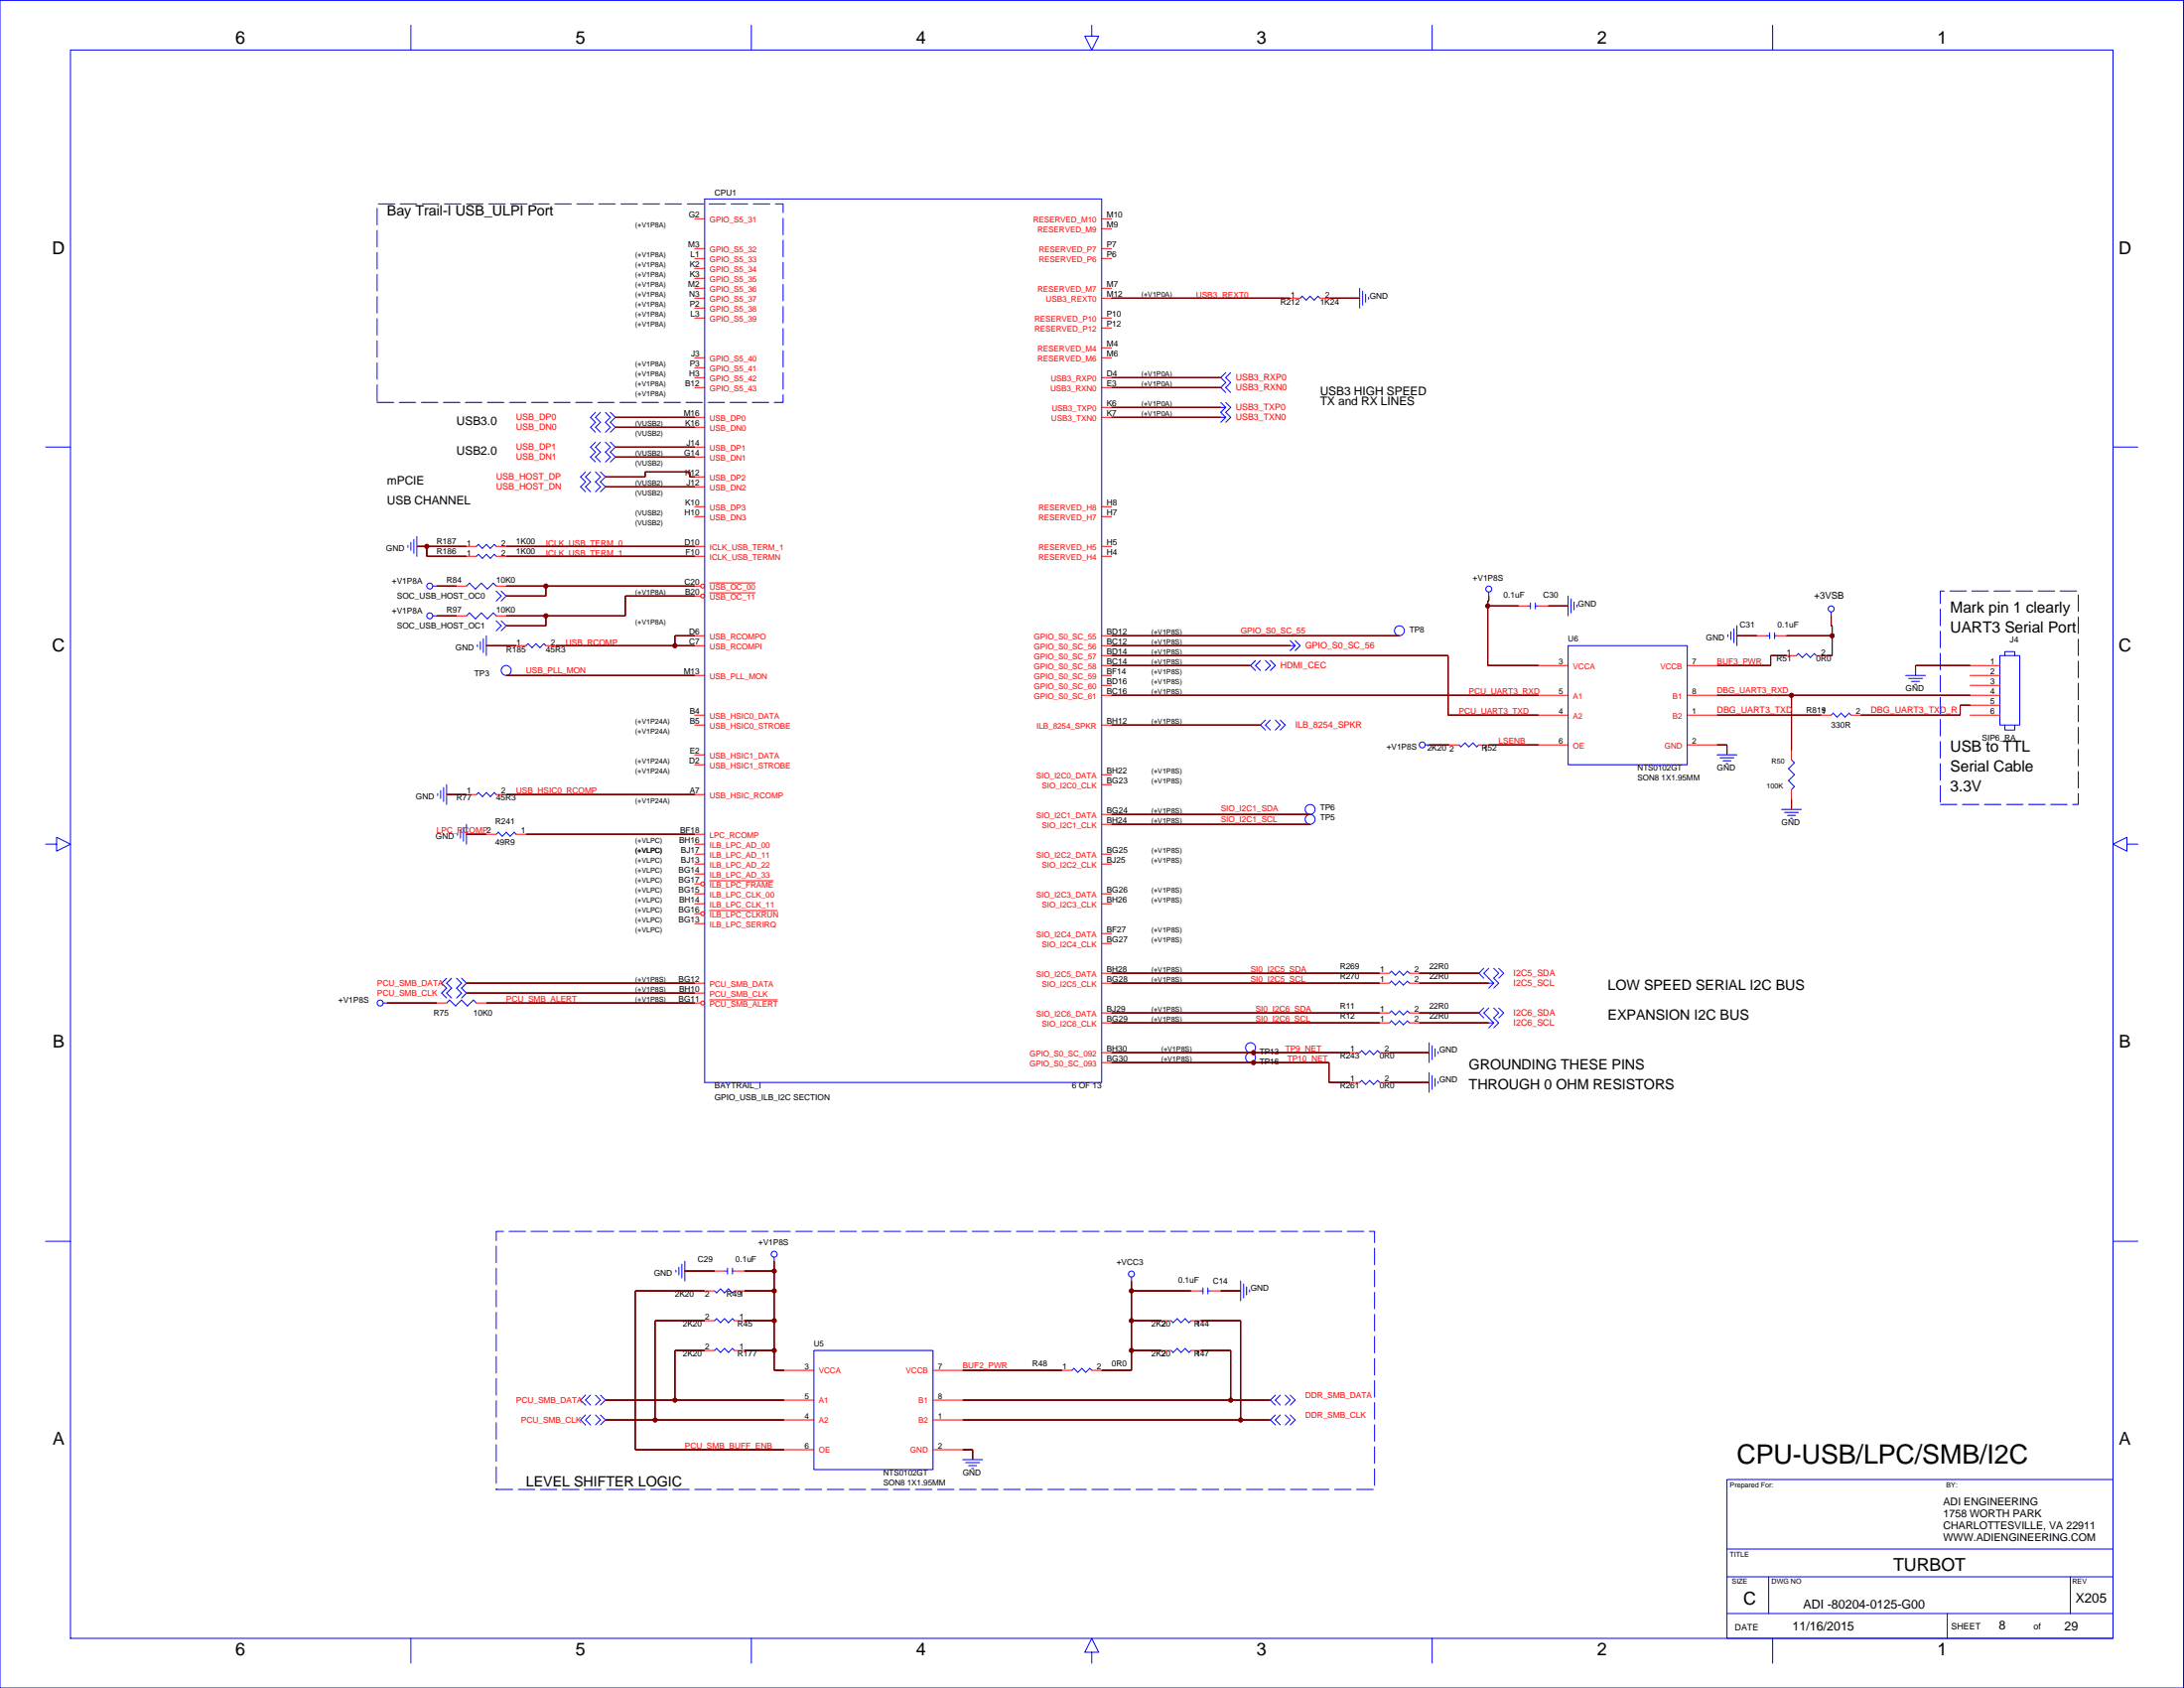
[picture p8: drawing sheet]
<svg xmlns="http://www.w3.org/2000/svg" width="559mm" height="432mm" viewBox="0 0 559 432" stroke-linecap="round" stroke-linejoin="round" font-family="sans-serif">
<g fill="none" stroke="#00f" stroke-width=".25">
<path d="M0 .1h558.7v431.7h-558.7zM18 12.8h522.6v406.3h-522.6zM105.1 6.4v6.4M192.2 6.4v6.4M279.3 6.4v2.8h1.8l-1.8 3.6-1.7-3.6h1.7M366.4 6.4v6.4M453.5 6.4v6.4M180.3 50.9h101.6v226h-101.6zM332.7 76.3l.5-.5 1 1 1-1 1 1 1-1 .5 .5M347.9 73.7v5.1M348.7 74.5v3.6M349.4 75.3v2"/>
<path d="M350.2 76v.5M313.6 95.3l-1.3 1.3 1.3 1.3-1.3 1.2 1.3 1.3M314.9 95.3l-1.3 1.3 1.3 1.3-1.3 1.2 1.3 1.3M11.7 114.4h6.3M152.4 113.1l-1.3 1.3 1.3 1.2-1.3 1.3 1.3 1.3M152.4 105.5l-1.3 1.3 1.3 1.2-1.3 1.3 1.3 1.3M153.6 105.5l-1.2 1.3 1.2 1.2-1.2 1.3 1.2 1.3M153.6 113.1l-1.2 1.3 1.2 1.2-1.2 1.3 1.2 1.3M154.9 105.5l1.3 1.3-1.3 1.2 1.3 1.3-1.3 1.3M154.9 113.1l1.3 1.3-1.3 1.2 1.3 1.3-1.3 1.3M156.2 105.5l1.2 1.3-1.2 1.2 1.2 1.3-1.2 1.3M156.2 113.1l1.2 1.3-1.2 1.2 1.2 1.3-1.2 1.3"/>
<path d="M312.3 104.2h1.3M312.3 102.9l1.3 1.3M312.3 106.8h1.3M313.6 104.2l-1.3 1.3 1.3 1.3M313.6 102.9l1.3 1.3-1.3 1.3 1.3 1.3-1.3 1.2M313.6 106.8l-1.3 1.2M540.6 114.4h6.4M104.4 139.5v.5M105.1 138.8v2M105.9 138v3.5M106.7 137.2v5.1M121.9 139.8l.5-.5 1 1 1-1 1 1 1.1-1 .5 .5"/>
<path d="M149.8 120.7l-1.2 1.3 1.2 1.3-1.2 1.2 1.2 1.3M151.1 120.7l-1.3 1.3 1.3 1.3-1.3 1.2 1.3 1.3M152.4 120.7l1.2 1.3-1.2 1.3 1.2 1.2-1.2 1.3M153.6 120.7l1.3 1.3-1.3 1.3 1.3 1.2-1.3 1.3M110.7 149.9h1M110.7 157.5h1M119.4 157.5l.7-.7 1.5 1.5 1.6-1.5 1.5 1.5 1.5-1.5 .8 .7M119.4 149.9l.7-.7 1.5 1.5 1.6-1.5 1.5 1.5 1.5-1.5 .8 .7M121.9 142.3l.5-.5 1 1 1-1 1 1 1.1-1 .5 .5M127 151.2l1.2 1.3-1.2 1.2M127 158.8l1.2 1.3-1.2 1.3M128.2 151.2l1.3 1.3-1.3 1.2"/>
<path d="M128.2 158.8l1.3 1.3-1.3 1.3M380.9 151.4v1.1M391.1 155h.5M391.6 154.2v1.6M392.8 154.2v1.6M392.8 155h.8M401.2 152.5v5M402 153.2v3.6M402.8 154v2M403.5 154.7v.6M468.5 156.5v1M122.1 164.9v.5"/>
<path d="M122.9 164.1v2.1M123.7 163.4v3.5M124.4 162.6v5.1M134.6 165.2l.5-.5 1 1 1-1 1 1 1.1-1 .5 .5M321.2 169l-1.2 1.2 1.2 1.3M322.5 169l-1.3 1.2 1.3 1.3M323.8 169l1.2 1.2-1.2 1.3M325 169l1.3 1.2-1.3 1.3M330.1 165.2h1.3M330.1 163.9l1.3 1.3M331.4 165.2l-1.3 1.2M331.4 163.9l1.3 1.3-1.3 1.2"/>
<path d="M401.2 165.2h30.5v30.4h-30.5zM442.1 162.4v.5M442.9 161.6v2M443.6 160.8v3.6M444.4 160.1v5.1M452 162.6h.8M452.8 161.9v1.5M454 161.9v1.5M454 162.6h.6M459.6 167.7l.5-.5 1.1 1 1-1 1 1 1-1 .5 .5M487.6 172.8h5M488.3 173.5h3.6"/>
<path d="M489.1 174.3h2M489.9 175.1h.5M511.7 167.7h5.1v17.8h-5.1zM513 167.7v-1h2.5v1M323.8 184.2l-1.3 1.3 1.3 1.2M325 184.2l-1.2 1.3 1.2 1.2M326.3 184.2l1.3 1.3-1.3 1.2M327.6 184.2l1.3 1.3-1.3 1.2M364.7 190.6h1M373.3 190.6l.5 .5 1-1.1 1 1.1 1.1-1.1 1 1.1 .5-.5M439.3 193.1h5.1M440.1 193.9h3.5"/>
<path d="M440.8 194.6h2.1M441.6 195.4h.5M458.4 194.4l.7 .7-1.5 1.5 1.5 1.6-1.5 1.5 1.5 1.5-.7 .8M468.5 182.9l.5-.5 1 1 1.1-1 1 1 1-1 .5 .5M513 185.5v1.2h2.5v-1.2M11.7 215.9h2.8v-1.7l3.5 1.7-3.5 1.8v-1.8M112 203v.5M112.8 202.2v2.1M113.5 201.5v3.5M114.3 200.7v5.1M117.1 213.2v.5M117.8 212.4v2"/>
<path d="M118.6 211.6v3.6M119.4 210.9v5M121.9 203.3l.5-.6 1 1.1 1-1.1 1 1.1 1.1-1.1 .5 .6M127 213.4l.5-.5 1 1 1-1 1 1 1-1 .6 .5M455.8 207.1h5.1M456.6 207.8h3.5M457.3 208.6h2.1M458.1 209.3h.5M544.2 215.9v-1.7l-3.6 1.7 3.6 1.8v-1.8h2.8M98 256.6h1M114.3 256.6l.7-.8 1.6 1.5 1.5-1.5 1.5 1.5 1.5-1.5 .8 .8M114.3 250.2l-1.3 1.3 1.3 1.3-1.3 1.2 1.3 1.3"/>
<path d="M115.5 250.2l-1.2 1.3 1.2 1.3-1.2 1.2 1.2 1.3M116.8 250.2l1.3 1.3-1.3 1.3 1.3 1.2-1.3 1.3M118.1 250.2l1.3 1.3-1.3 1.3 1.3 1.2-1.3 1.3M355.5 249l.5-.5 1 1 1.1-1 1 1 1-1 .5 .5M355.5 251.5l.5-.5 1 1 1.1-1 1 1 1-1 .5 .5M355.5 259.1l.5-.5 1 1 1.1-1 1 1 1-1 .5 .5M379.6 247.7l-1.2 1.3 1.2 1.2M379.6 257.8l-1.2 1.3 1.2 1.3M380.9 247.7l-1.3 1.3 2.6 2.5M380.9 257.8l-1.3 1.3 2.6 2.6M380.9 251.5h1.3M382.2 247.7l1.3 1.3-1.3 1.2 1.3 1.3-1.3 1.3"/>
<path d="M382.2 251.5l-1.3 1.3M382.2 257.8l1.3 1.3-1.3 1.3 1.3 1.3-1.3 1.2M383.5 247.7l1.2 1.3-1.2 1.2M383.5 257.8l1.2 1.3-1.2 1.3M347.9 269.3l.5-.5 1 1 1-1 1.1 1 1-1 .5 .5M347.9 276.9l.5-.5 1 1 1-1 1.1 1 1-1 .5 .5M355.5 261.7l.5-.5 1 1 1.1-1 1 1 1-1 .5 .5M365.7 266.7v5.1M365.7 274.4v5M366.4 267.5v3.6M366.4 275.1v3.6M367.2 268.3v2"/>
<path d="M367.2 275.9v2M368 269v.5M368 276.6v.5M380.9 261.7h1.3M382.2 261.7l-1.3 1.2M11.7 317.5h6.3M540.6 317.5h6.4M172.9 324.9v.5M173.7 324.1v2.1M174.5 323.4v3.5M175.2 322.6v5.1M182.8 337.8l.5-.5 1.1 1 1-1 1 1 1-1 .5 .5"/>
<path d="M182.8 330.2l.5 .5 1.1-1 1 1 1-1 1 1 .5-.5M185.4 325.1h.7M186.1 324.4v1.5M187.4 324.4v1.5M187.4 325.1h.5M198.1 321.6v1M289.5 326.7v1M299.7 337.8l.5 .5 1-1 1 1 1-1 1 1 .5-.5M307.3 330.2h.5M307.8 329.5v1.5M309 329.5v1.5M309 330.2h.8"/>
<path d="M317.4 327.7v5.1M318.2 328.4v3.6M319 329.2v2M319.7 330v.5M149.8 356.9l-1.2 1.3 1.2 1.2M151.1 356.9l-1.3 1.3 1.3 1.2M152.4 356.9l1.2 1.3-1.2 1.2M153.6 356.9l1.3 1.3-1.3 1.2M182.8 345.5l.5-.5 1.1 1 1-1 1 1 1-1 .5 .5M208.2 345.5h30.5v30.4h-30.5zM274.3 350.5l.5-.5 1 1 1-1 1 1 1-1 .5 .5M299.7 345.5l.5 .5 1-1 1 1 1-1 1 1 .5-.5"/>
<path d="M326.3 356.9l-1.3 1.3 1.3 1.2M327.6 356.9l-1.3 1.3 1.3 1.2M328.9 356.9l1.2 1.3-1.2 1.2M330.1 356.9l1.3 1.3-1.3 1.2M149.8 362l-1.2 1.2 1.2 1.3M151.1 362l-1.3 1.2 1.3 1.3M152.4 362l1.2 1.2-1.2 1.3M153.6 362l1.3 1.2-1.3 1.3M246.3 373.4h5.1M247.1 374.2h3.5M247.8 374.9h2.1M248.6 375.7h.5"/>
<path d="M326.3 362l-1.3 1.2 1.3 1.3M327.6 362l-1.3 1.2 1.3 1.3M328.9 362l1.2 1.2-1.2 1.3M330.1 362l1.3 1.2-1.3 1.3M441.9 378.5h98.7v40.6h-98.7zM441.9 396.2h98.7M105.1 419.1v6.4M192.2 419.1v6.4M366.4 419.1v6.4M441.9 412.8h98.7M441.9 403.4h98.7M452.5 403.4v9.4"/>
<path d="M453.5 419.1v6.4M498.2 412.8v6.3M529.7 403.4v9.4M279.3 422.7h1.8l-1.8-3.6-1.7 3.6h1.7v2.8"/>
<circle cx="110" cy="149.9" r=".76"/>
<circle cx="110" cy="157.5" r=".76"/>
<circle cx="380.9" cy="150.7" r=".76"/>
<circle cx="468.5" cy="155.8" r=".76"/>
<circle cx="129.5" cy="171.5" r="1.27"/>
<circle cx="358.1" cy="161.4" r="1.27"/>
<circle cx="363.9" cy="190.6" r=".76"/>
<circle cx="335.2" cy="209.6" r="1.27"/>
<circle cx="335.2" cy="207.1" r="1.27"/>
<circle cx="97.3" cy="256.6" r=".76"/>
<circle cx="320" cy="270.5" r="1.27"/>
<circle cx="320" cy="268" r="1.27"/>
<circle cx="198.1" cy="320.8" r=".76"/>
<circle cx="289.5" cy="325.9" r=".76"/>
</g>
<path d="M96.5 52.2h103.9v50.7h-103.9zM496.5 151.2h35.3v54.6h-35.3zM127 315h224.7v66h-224.7z" fill="none" stroke="#00f" stroke-width=".25" stroke-dasharray="4.2 1.4"/>
<g fill="none" stroke="#f00" stroke-width=".25">
<path d="M177.8 56h2.5M281.9 58.5h2.5M281.9 56h2.5M177.8 76.3h2.5M177.8 73.7h2.5M177.8 63.6h2.5M177.8 66.1h2.5M177.8 68.7h2.5M177.8 71.2h2.5M177.8 78.8h2.5M281.9 76.3h2.5M281.9 73.7h2.5"/>
<path d="M281.9 63.6h2.5M281.9 66.1h2.5M330.1 76.3h2.6M337.7 76.3h2.6M347.9 76.3h.1M177.8 91.5h2.5M177.8 81.4h2.5M177.8 94.1h2.5M177.8 96.6h2.5M177.8 99.1h2.5M281.9 89h2.5M281.9 91.5h2.5"/>
<path d="M281.9 81.4h2.5M281.9 83.9h2.5M281.9 96.6h2.5M281.9 99.1h2.5M312.3 96.6h.1M312.3 99.1h.1M157.4 114.4h.1M157.4 116.9h.1M157.4 106.8h.1M157.4 109.3h.1M177.8 109.3h2.5M177.8 116.9h2.5"/>
<path d="M177.8 106.8h2.5M177.8 114.4h2.5M281.9 106.8h2.5M281.9 104.2h2.5M312.3 104.2h.1M312.3 106.8h.1M106.7 139.8h.1M119.4 139.8h2.5M127 139.8h2.5M154.9 122h.1M154.9 124.5h.1M177.8 139.8h2.5"/>
<path d="M177.8 132.1h2.5M177.8 129.6h2.5M177.8 124.5h2.5M177.8 122h2.5M281.9 139.8h2.5M281.9 132.1h2.5M281.9 129.6h2.5M111.7 149.9h.1M111.7 157.5h.1M116.8 149.9h2.6M116.8 157.5h2.6M119.4 142.3h2.5"/>
<path d="M127 142.3h2.5M127 149.9h2.5M127 157.5h2.5M129.5 152.5h.1M177.8 142.3h2.5M177.8 149.9h1.5M177.8 152.5h1.5M181.6 149.1h11.6M181.6 151.7h11.6M281.9 142.3h2.5M380.9 152.5h.1M388.5 155h2.6"/>
<path d="M393.6 155h2.5M401.2 155h.1M468.5 157.5h.1M124.4 165.2h.1M129.5 172.8h.1M129.5 160.1h.1M132.1 165.2h2.5M139.7 165.2h2.5M177.8 162.6h2.5M177.8 172.8h2.5M177.8 165.2h2.5M281.9 162.6h2.5"/>
<path d="M281.9 167.7h2.5M281.9 170.2h2.5M281.9 172.8h2.5M281.9 175.3h2.5M281.9 177.9h2.5M281.9 165.2h2.5M320 170.2h.1M330.1 165.2h.1M358.1 162.6h.1M393.6 170.2h7.6M393.6 177.9h7.6M431.7 170.2h7.6"/>
<path d="M431.7 177.9h7.6M444.4 162.6h.1M449.5 162.6h2.5M454.6 162.6h2.5M457.1 167.7h2.5M464.7 167.7h2.6M490.1 172.8h.1M504.1 170.2h7.6M504.1 172.8h7.6M504.1 175.3h7.6M504.1 177.9h7.6M177.8 182.9h2.5"/>
<path d="M177.8 195.6h2.5M177.8 193.1h2.5M177.8 185.5h2.5M281.9 198.2h2.5M281.9 185.5h2.5M322.5 185.5h.1M365.7 190.6h.1M370.8 190.6h2.5M378.4 190.6h2.5M393.6 190.6h7.6M393.6 182.9h7.6M431.7 190.6h7.6"/>
<path d="M431.7 182.9h7.6M441.9 193.1h.1M458.4 191.8v2.6M466 182.9h2.5M473.6 182.9h2.5M504.1 180.4h7.6M504.1 182.9h7.6M114.3 203.3h.1M119.4 213.4h.1M119.4 203.3h2.5M124.4 213.4h2.6M127 203.3h2.5"/>
<path d="M132.1 213.4h2.5M177.8 213.4h2.5M177.8 203.3h2.5M177.8 218.5h2.5M177.8 215.9h2.5M281.9 218.5h2.5M281.9 200.7h2.5M281.9 210.9h2.5M281.9 208.3h2.5M335.2 208.3h.1M335.2 210.9h.1M458.4 207.1h.1"/>
<path d="M458.4 202v2.5M177.8 236.3h2.5M177.8 228.6h2.5M177.8 223.6h2.5M177.8 233.7h1.5M177.8 231.2h2.5M177.8 226.1h1.5M177.8 221h2.5M181.6 232.9h17.3M181.6 225.3h16.2M281.9 228.6h2.5M281.9 231.2h2.5"/>
<path d="M281.9 221h2.5M281.9 238.8h2.5M99 256.6h.1M111.7 256.6h2.6M119.4 251.5h.1M119.4 254h.1M121.9 256.6h2.5M177.8 251.5h2.5M177.8 256.6h1.5M177.8 254h2.5M181.6 255.8h17.3M281.9 249h2.5"/>
<path d="M281.9 251.5h2.5M281.9 259.1h2.5M281.9 241.3h2.5M353 249h2.5M353 251.5h2.5M353 259.1h2.5M360.6 249h2.5M360.6 251.5h2.5M360.6 259.1h2.5M378.4 249h.1M378.4 259.1h.1M380.9 251.5h.1"/>
<path d="M281.9 269.3h2.5M281.9 261.7h2.5M281.9 271.8h2.5M320 269.3h.1M320 271.8h.1M345.4 269.3h2.5M345.4 276.9h2.5M353 269.3h2.5M353 261.7h2.5M353 276.9h2.5M360.6 261.7h2.5M365.7 269.3h.1"/>
<path d="M365.7 276.9h.1M380.9 261.7h.1M175.2 325.1h.1M180.3 330.2h2.5M180.3 337.8h2.5M182.8 325.1h2.6M187.9 330.2h2.6M187.9 337.8h2.6M187.9 325.1h2.6M198.1 322.6h.1M289.5 327.7h.1M297.1 337.8h2.6"/>
<path d="M304.7 330.2h2.6M304.7 337.8h2.6M309.8 330.2h2.5M317.4 330.2h.1M154.9 358.2h.1M180.3 345.5h2.5M187.9 345.5h2.6M200.6 350.5h7.6M200.6 358.2h7.6M238.7 350.5h7.6M238.7 358.2h7.6M271.7 350.5h2.6"/>
<path d="M279.3 350.5h2.6M297.1 345.5h2.6M304.7 345.5h2.6M325 358.2h.1M154.9 363.2h.1M200.6 363.2h7.6M200.6 370.9h7.6M238.7 363.2h7.6M238.7 370.9h7.6M248.9 373.4h.1M325 363.2h.1"/>
<circle cx="179.8" cy="149.9" r=".51"/>
<circle cx="179.8" cy="152.5" r=".51"/>
<circle cx="179.8" cy="233.7" r=".51"/>
<circle cx="179.8" cy="226.1" r=".51"/>
<circle cx="179.8" cy="256.6" r=".51"/>
</g>
<g fill="#800000" stroke="#800000" stroke-width=".25">
<path d="M111.7 157.5h5.1z" fill-rule="evenodd"/>
<path d="M111.7 149.9h5.1z" fill-rule="evenodd"/>
<path d="M246.3 350.5h25.4z" fill-rule="evenodd"/>
<path d="M284.4 251.5h68.6z" fill-rule="evenodd"/>
<path d="M317.4 337.8v25.4z" fill-rule="evenodd"/>
<path d="M307.3 337.8h10.1z" fill-rule="evenodd"/>
<path d="M317.4 363.2h7.6z" fill-rule="evenodd"/>
<path d="M246.3 363.2h71.1z" fill-rule="evenodd"/>
<path d="M468.5 157.5v2.6z" fill-rule="evenodd"/>
<path d="M468.5 160.1h.3z" fill-rule="evenodd"/>
<path d="M467.3 167.7h1.5z" fill-rule="evenodd"/>
<path d="M468.8 162.6v5.1z" fill-rule="evenodd"/>
<path d="M468.8 160.1v2.5z" fill-rule="evenodd"/>
<path d="M457.1 162.6h11.7z" fill-rule="evenodd"/>
<path d="M320 269.3h.7z" fill-rule="evenodd"/>
<path d="M320.7 269.3h24.7z" fill-rule="evenodd"/>
<path d="M284.4 269.3h36.3z" fill-rule="evenodd"/>
<path d="M172.7 345.5h7.6z" fill-rule="evenodd"/>
<path d="M172.7 345.5v12.7z" fill-rule="evenodd"/>
<path d="M172.7 358.2h27.9z" fill-rule="evenodd"/>
<path d="M154.9 358.2h17.8z" fill-rule="evenodd"/>
<path d="M119.4 251.5h58.4z" fill-rule="evenodd"/>
<path d="M154.9 124.5h22.9z" fill-rule="evenodd"/>
<path d="M154.9 122h10.2z" fill-rule="evenodd"/>
<path d="M165.1 120.7v1.3z" fill-rule="evenodd"/>
<path d="M176.5 120.7v1.3z" fill-rule="evenodd"/>
<path d="M176.5 122h1.3z" fill-rule="evenodd"/>
<path d="M165.1 120.7h11.4z" fill-rule="evenodd"/>
<path d="M490.1 170.2v2.6z" fill-rule="evenodd"/>
<path d="M490.1 170.2h14z" fill-rule="evenodd"/>
<path d="M340.3 76.3h7.6z" fill-rule="evenodd"/>
<path d="M109.2 142.3h10.2z" fill-rule="evenodd"/>
<path d="M109.2 139.8v2.5z" fill-rule="evenodd"/>
<path d="M109.2 139.8h10.2z" fill-rule="evenodd"/>
<path d="M106.7 139.8h2.5z" fill-rule="evenodd"/>
<path d="M114.3 203.3h5.1z" fill-rule="evenodd"/>
<path d="M119.4 213.4h5z" fill-rule="evenodd"/>
<path d="M248.9 370.9v2.5z" fill-rule="evenodd"/>
<path d="M246.3 370.9h2.6z" fill-rule="evenodd"/>
<path d="M396.1 155h5.1z" fill-rule="evenodd"/>
<path d="M444.4 162.6h5.1z" fill-rule="evenodd"/>
<path d="M458.4 204.5v2.6z" fill-rule="evenodd"/>
<path d="M124.4 165.2h7.7z" fill-rule="evenodd"/>
<path d="M312.3 330.2h5.1z" fill-rule="evenodd"/>
<path d="M175.2 325.1h7.6z" fill-rule="evenodd"/>
<path d="M355.5 269.3h10.2z" fill-rule="evenodd"/>
<path d="M355.5 276.9h10.2z" fill-rule="evenodd"/>
<path d="M441.9 190.6v2.5z" fill-rule="evenodd"/>
<path d="M439.3 190.6h2.6z" fill-rule="evenodd"/>
<path d="M320 271.8h.7z" fill-rule="evenodd"/>
<path d="M340 276.9h5.4z" fill-rule="evenodd"/>
<path d="M340 271.8v5.1z" fill-rule="evenodd"/>
<path d="M284.4 271.8h36.3z" fill-rule="evenodd"/>
<path d="M320.7 271.8h19.3z" fill-rule="evenodd"/>
<path d="M370.5 167.7v15.2z" fill-rule="evenodd"/>
<path d="M370.5 182.9h23.1z" fill-rule="evenodd"/>
<path d="M284.4 167.7h86.1z" fill-rule="evenodd"/>
<path d="M284.4 162.6h73.7z" fill-rule="evenodd"/>
<path d="M284.4 177.9h109.2z" fill-rule="evenodd"/>
<path d="M314.9 345.5v12.7z" fill-rule="evenodd"/>
<path d="M307.3 345.5h7.6z" fill-rule="evenodd"/>
<path d="M314.9 358.2h10.1z" fill-rule="evenodd"/>
<path d="M246.3 358.2h68.6z" fill-rule="evenodd"/>
<path d="M134.6 213.4h43.2z" fill-rule="evenodd"/>
<path d="M157.4 114.4h20.4z" fill-rule="evenodd"/>
<path d="M458.4 177.9h45.7z" fill-rule="evenodd"/>
<path d="M439.3 177.9h19.1z" fill-rule="evenodd"/>
<path d="M458.4 177.9v13.9z" fill-rule="evenodd"/>
<path d="M284.4 165.2h45.7z" fill-rule="evenodd"/>
<path d="M157.4 116.9h20.4z" fill-rule="evenodd"/>
<path d="M289.5 327.7v2.5z" fill-rule="evenodd"/>
<path d="M281.9 350.5h7.6z" fill-rule="evenodd"/>
<path d="M289.5 345.5v5z" fill-rule="evenodd"/>
<path d="M289.5 330.2v7.6z" fill-rule="evenodd"/>
<path d="M289.5 337.8v7.7z" fill-rule="evenodd"/>
<path d="M289.5 330.2h15.2z" fill-rule="evenodd"/>
<path d="M289.5 345.5h7.6z" fill-rule="evenodd"/>
<path d="M289.5 337.8h7.6z" fill-rule="evenodd"/>
<path d="M380.9 190.6h12.7z" fill-rule="evenodd"/>
<path d="M284.4 104.2h27.9z" fill-rule="evenodd"/>
<path d="M157.4 109.3h20.4z" fill-rule="evenodd"/>
<path d="M284.4 99.1h27.9z" fill-rule="evenodd"/>
<path d="M439.3 170.2h13.7z" fill-rule="evenodd"/>
<path d="M453 167.7h4.1z" fill-rule="evenodd"/>
<path d="M453 167.7v2.5z" fill-rule="evenodd"/>
<path d="M124.4 256.6h53.4z" fill-rule="evenodd"/>
<path d="M284.4 96.6h27.9z" fill-rule="evenodd"/>
<path d="M129.5 172.8h48.3z" fill-rule="evenodd"/>
<path d="M284.4 76.3h45.7z" fill-rule="evenodd"/>
<path d="M162.5 330.2h17.8z" fill-rule="evenodd"/>
<path d="M162.5 330.2v40.7z" fill-rule="evenodd"/>
<path d="M162.5 370.9h38.1z" fill-rule="evenodd"/>
<path d="M129.5 160.1h10.2z" fill-rule="evenodd"/>
<path d="M139.7 157.5v2.6z" fill-rule="evenodd"/>
<path d="M129.5 157.5h10.2z" fill-rule="evenodd"/>
<path d="M139.7 157.5h20.3z" fill-rule="evenodd"/>
<path d="M160 152.5h17.8z" fill-rule="evenodd"/>
<path d="M160 152.5v5z" fill-rule="evenodd"/>
<path d="M284.4 208.3h50.8z" fill-rule="evenodd"/>
<path d="M129.5 152.5h10.2z" fill-rule="evenodd"/>
<path d="M139.7 149.9v2.6z" fill-rule="evenodd"/>
<path d="M129.5 149.9h10.2z" fill-rule="evenodd"/>
<path d="M139.7 149.9h38.1z" fill-rule="evenodd"/>
<path d="M129.5 142.3h48.3z" fill-rule="evenodd"/>
<path d="M167.6 337.8v25.4z" fill-rule="evenodd"/>
<path d="M167.6 337.8h12.7z" fill-rule="evenodd"/>
<path d="M167.6 363.2h33z" fill-rule="evenodd"/>
<path d="M154.9 363.2h12.7z" fill-rule="evenodd"/>
<path d="M119.4 254h58.4z" fill-rule="evenodd"/>
<path d="M142.2 165.2h30.5z" fill-rule="evenodd"/>
<path d="M172.7 162.6v2.6z" fill-rule="evenodd"/>
<path d="M172.7 162.6h5.1z" fill-rule="evenodd"/>
<path d="M172.7 165.2h5.1z" fill-rule="evenodd"/>
<path d="M380.7 155h7.8z" fill-rule="evenodd"/>
<path d="M380.7 155v15.2z" fill-rule="evenodd"/>
<path d="M380.9 152.5v1.2z" fill-rule="evenodd"/>
<path d="M380.7 153.7h.2z" fill-rule="evenodd"/>
<path d="M380.7 153.7v1.3z" fill-rule="evenodd"/>
<path d="M380.7 170.2h12.9z" fill-rule="evenodd"/>
<path d="M198.1 322.6v2.5z" fill-rule="evenodd"/>
<path d="M198.1 350.5h2.5z" fill-rule="evenodd"/>
<path d="M198.1 345.5v5z" fill-rule="evenodd"/>
<path d="M190.5 325.1h7.6z" fill-rule="evenodd"/>
<path d="M190.5 330.2h7.6z" fill-rule="evenodd"/>
<path d="M190.5 337.8h7.6z" fill-rule="evenodd"/>
<path d="M190.5 345.5h7.6z" fill-rule="evenodd"/>
<path d="M198.1 325.1v5.1z" fill-rule="evenodd"/>
<path d="M198.1 330.2v7.6z" fill-rule="evenodd"/>
<path d="M198.1 337.8v7.7z" fill-rule="evenodd"/>
<path d="M99 256.6h12.7z" fill-rule="evenodd"/>
<path d="M365.7 190.6h5.1z" fill-rule="evenodd"/>
<path d="M284.4 249h68.6z" fill-rule="evenodd"/>
<path d="M157.4 106.8h20.4z" fill-rule="evenodd"/>
<path d="M284.4 210.9h50.8z" fill-rule="evenodd"/>
<path d="M363.1 261.7h17.8z" fill-rule="evenodd"/>
<path d="M129.5 139.8h48.3z" fill-rule="evenodd"/>
<path d="M363.1 259.1h15.3z" fill-rule="evenodd"/>
<path d="M439.3 182.9h26.7z" fill-rule="evenodd"/>
<path d="M363.1 251.5h17.8z" fill-rule="evenodd"/>
<path d="M284.4 185.5h38.1z" fill-rule="evenodd"/>
<path d="M363.1 249h15.3z" fill-rule="evenodd"/>
<path d="M284.4 261.7h68.6z" fill-rule="evenodd"/>
<path d="M284.4 106.8h27.9z" fill-rule="evenodd"/>
<path d="M129.5 203.3h48.3z" fill-rule="evenodd"/>
<path d="M284.4 259.1h68.6z" fill-rule="evenodd"/>
<path d="M284.4 170.2h35.6z" fill-rule="evenodd"/>
<path d="M501.5 180.4h2.6z" fill-rule="evenodd"/>
<path d="M501.5 180.4v2.5z" fill-rule="evenodd"/>
<path d="M476.1 182.9h25.4z" fill-rule="evenodd"/>
<circle cx="317.4" cy="363.2" r=".51"/>
<circle cx="468.8" cy="162.6" r=".51"/>
<circle cx="320.7" cy="269.3" r=".51"/>
<circle cx="172.7" cy="358.2" r=".51"/>
<circle cx="109.2" cy="139.8" r=".51"/>
<circle cx="320.7" cy="271.8" r=".51"/>
<circle cx="314.9" cy="358.2" r=".51"/>
<circle cx="458.4" cy="177.9" r=".51"/>
<circle cx="289.5" cy="330.2" r=".51"/>
<circle cx="289.5" cy="345.5" r=".51"/>
<circle cx="289.5" cy="337.8" r=".51"/>
<circle cx="139.7" cy="157.5" r=".51"/>
<circle cx="139.7" cy="149.9" r=".51"/>
<circle cx="167.6" cy="363.2" r=".51"/>
<circle cx="172.7" cy="165.2" r=".51"/>
<circle cx="380.7" cy="155" r=".51"/>
<circle cx="198.1" cy="325.1" r=".51"/>
<circle cx="198.1" cy="330.2" r=".51"/>
<circle cx="198.1" cy="345.5" r=".51"/>
<circle cx="198.1" cy="337.8" r=".51"/>
</g>
<g fill="none" stroke="#800000" stroke-width=".25">
<path d="M284.4 76.3h45.7M340.3 76.3h7.6M284.4 99.1h27.9M284.4 96.6h27.9M157.4 114.4h20.4M157.4 116.9h20.4M157.4 109.3h20.4M157.4 106.8h20.4M284.4 104.2h27.9M284.4 106.8h27.9M106.7 139.8h12.7M109.2 139.8v2.5h10.2"/>
<path d="M129.5 139.8h48.3M154.9 124.5h22.9M154.9 122h10.2v-1.3h11.4v1.3h1.3M111.7 157.5h5.1M111.7 149.9h5.1M129.5 149.9h48.3M129.5 142.3h48.3M139.7 157.5v2.6h-10.2M139.7 149.9v2.6h-10.2M177.8 152.5h-17.8v5h-30.5M380.7 155h7.8M380.9 152.5v1.2h-.2v16.5h12.9"/>
<path d="M396.1 155h5.1M468.5 157.5v2.6h.3v7.6h-1.5M124.4 165.2h7.7M129.5 172.8h48.3M142.2 165.2h35.6M177.8 162.6h-5.1v2.6M284.4 167.7h86.1v15.2h23.1M284.4 162.6h73.7M284.4 170.2h35.6M284.4 165.2h45.7M284.4 177.9h109.2M439.3 177.9h64.8"/>
<path d="M444.4 162.6h5.1M457.1 167.7h-4.1v2.5h-13.7M457.1 162.6h11.7M458.4 177.9v13.9M504.1 170.2h-14v2.6M284.4 185.5h38.1M365.7 190.6h5.1M380.9 190.6h12.7M439.3 190.6h2.6v2.5M439.3 182.9h26.7M504.1 180.4h-2.6v2.5h-25.4M114.3 203.3h5.1"/>
<path d="M119.4 213.4h5M129.5 203.3h48.3M134.6 213.4h43.2M284.4 208.3h50.8M284.4 210.9h50.8M458.4 204.5v2.6M99 256.6h12.7M119.4 251.5h58.4M119.4 254h58.4M124.4 256.6h53.4M284.4 251.5h68.6M284.4 249h68.6"/>
<path d="M284.4 259.1h68.6M363.1 251.5h17.8M363.1 249h15.3M363.1 259.1h15.3M284.4 269.3h61M284.4 271.8h55.6v5.1h5.4M284.4 261.7h68.6M355.5 269.3h10.2M355.5 276.9h10.2M363.1 261.7h17.8M175.2 325.1h7.6M180.3 337.8h-12.7v25.4"/>
<path d="M180.3 330.2h-17.8v40.7h38.1M190.5 337.8h7.6M190.5 330.2h7.6M190.5 325.1h7.6M198.1 322.6v27.9h2.5M289.5 327.7v22.8h-7.6M289.5 337.8h7.6M289.5 330.2h15.2M307.3 337.8h10.1v25.4M312.3 330.2h5.1M154.9 358.2h45.7M180.3 345.5h-7.6v12.7"/>
<path d="M190.5 345.5h7.6M246.3 350.5h25.4M246.3 358.2h78.7M289.5 345.5h7.6M307.3 345.5h7.6v12.7M154.9 363.2h45.7M246.3 363.2h78.7M246.3 370.9h2.6v2.5"/>
<circle cx="109.2" cy="139.8" r=".51"/>
<circle cx="139.7" cy="157.5" r=".51"/>
<circle cx="139.7" cy="149.9" r=".51"/>
<circle cx="380.7" cy="155" r=".51"/>
<circle cx="172.7" cy="165.2" r=".51"/>
<circle cx="458.4" cy="177.9" r=".51"/>
<circle cx="468.8" cy="162.6" r=".51"/>
<circle cx="320.7" cy="269.3" r=".51"/>
<circle cx="320.7" cy="271.8" r=".51"/>
<circle cx="198.1" cy="325.1" r=".51"/>
<circle cx="198.1" cy="330.2" r=".51"/>
<circle cx="198.1" cy="337.8" r=".51"/>
<circle cx="289.5" cy="330.2" r=".51"/>
<circle cx="289.5" cy="337.8" r=".51"/>
<circle cx="172.7" cy="358.2" r=".51"/>
<circle cx="198.1" cy="345.5" r=".51"/>
<circle cx="289.5" cy="345.5" r=".51"/>
<circle cx="314.9" cy="358.2" r=".51"/>
<circle cx="167.6" cy="363.2" r=".51"/>
<circle cx="317.4" cy="363.2" r=".51"/>
</g>
<text font-size="6.8" x="444.4" y="374.4">CPU-USB/LPC/SMB/I2C</text>
<g font-size="4.6">
<text x="60.2" y="11.1">6</text>
<text x="147.3" y="11.1">5</text>
<text x="234.4" y="11.1">4</text>
<text x="321.5" y="11.1">3</text>
<text x="408.6" y="11.1">2</text>
<text x="495.7" y="11.1">1</text>
<text x="13.4" y="64.9">D</text>
<text x="542.1" y="64.9">D</text>
<text x="13.4" y="166.5">C</text>
<text x="542.1" y="166.5">C</text>
<text x="13.5" y="268.1">B</text>
<text x="542.2" y="268.1">B</text>
<text x="13.5" y="369.7">A</text>
<text x="542.2" y="369.7">A</text>
<text x="484.4" y="401.8">TURBOT</text>
<text x="446.1" y="410.6">C</text>
<text x="60.2" y="423.5">6</text>
<text x="147.3" y="423.5">5</text>
<text x="234.4" y="423.5">4</text>
<text x="321.5" y="423.5">3</text>
<text x="408.6" y="423.5">2</text>
<text x="495.7" y="423.5">1</text>
</g>
<g font-size="3.9">
<text x="499" y="161.7">UART3 Serial Port</text>
<text x="499" y="156.6">Mark pin 1 clearly</text>
<text x="499" y="197.3">Serial Cable</text>
<text x="499" y="192.2">USB to TTL</text>
<text x="499" y="202.4">3.3V</text>
</g>
<g font-size="3.6">
<text x="99" y="55.1">Bay Trail-I USB_ULPI Port</text>
<text x="411.4" y="253.2">LOW SPEED SERIAL I2C BUS</text>
<text x="411.4" y="260.8">EXPANSION I2C BUS</text>
<text x="375.8" y="273.5">GROUNDING THESE PINS</text>
<text x="375.8" y="278.6">THROUGH 0 OHM RESISTORS</text>
<text x="134.6" y="380.2">LEVEL SHIFTER LOGIC</text>
</g>
<text font-size="3.4" x="531.1" y="410">X205</text>
<g font-size="3.2">
<text x="461.4" y="411.5">ADI -80204-0125-G00</text>
<text x="458.6" y="417.1">11/16/2015</text>
<text x="511.4" y="416.9">8</text>
<text x="528.2" y="417">29</text>
</g>
<g font-size="3">
<text x="337.7" y="101">USB3 HIGH SPEED</text>
<text x="337.7" y="103.5">TX and RX LINES</text>
<text x="116.8" y="108.6">USB3.0</text>
<text x="116.8" y="116.2">USB2.0</text>
<text x="99" y="123.8">mPCIE</text>
<text x="99" y="128.9">USB CHANNEL</text>
</g>
<g font-size="2.7">
<text x="497.2" y="385">ADI ENGINEERING</text>
<text x="497.2" y="388">1758 WORTH PARK</text>
<text x="497.2" y="391.1">CHARLOTTESVILLE, VA 22911</text>
<text x="497.2" y="394.1">WWW.ADIENGINEERING.COM</text>
</g>
<text font-size="2.4" x="464.2" y="153.3">+3VSB</text>
<g font-size="2.3" fill="#f00">
<text x="316.2" y="99.9">USB3_RXN0</text>
<text x="316.2" y="97.3">USB3_RXP0</text>
<text x="132" y="107.5">USB_DP0</text>
<text x="316.2" y="105">USB3_TXP0</text>
<text x="316.2" y="107.5">USB3_TXN0</text>
<text x="132" y="110">USB_DN0</text>
<text x="132" y="115.1">USB_DP1</text>
<text x="132" y="117.7">USB_DN1</text>
<text x="127" y="125.3">USB_HOST_DN</text>
<text x="127" y="122.7">USB_HOST_DP</text>
<text x="333.9" y="165.9">GPIO_S0_SC_56</text>
<text x="327.6" y="171">HDMI_CEC</text>
<text x="439.3" y="182.4">DBG_UART3_TXD</text>
<text x="478.7" y="182.4">DBG_UART3_TXD_R</text>
<text x="331.4" y="186.2">ILB_8254_SPKR</text>
<text x="387.3" y="249.7">I2C5_SDA</text>
<text x="387.3" y="252.3">I2C5_SCL</text>
<text x="387.3" y="262.4">I2C6_SCL</text>
<text x="387.3" y="259.9">I2C6_SDA</text>
</g>
<g font-size="2.3">
<text x="443.9" y="417.1">DATE</text>
<text x="499.3" y="416.8">SHEET</text>
<text x="520.3" y="416.8">of</text>
</g>
<g font-size="2.1">
<text x="182.8" y="49.9">CPU1</text>
<text x="176.2" y="55.7">G2</text>
<text x="283.1" y="55.7">M10</text>
<text x="283.1" y="58.3">M9</text>
<text x="176.1" y="63.4">M3</text>
<text x="176.7" y="65.9">L1</text>
<text x="283.1" y="65.9">P6</text>
<text x="283.1" y="63.4">P7</text>
<text x="176.5" y="71">K3</text>
<text x="176.5" y="68.4">K2</text>
<text x="176.1" y="73.5">M2</text>
<text x="176.3" y="76.1">N3</text>
<text x="283.1" y="76.1">M12</text>
<text x="283.1" y="73.5">M7</text>
<text x="327.6" y="77.9">R212</text>
<text x="330.2" y="76.1">1</text>
<text x="337.7" y="77.9">1K24</text>
<text x="339" y="76.1">2</text>
<text x="350.4" y="76.3">GND</text>
<text x="176.5" y="78.6">P2</text>
<text x="176.7" y="81.1">L3</text>
<text x="283.1" y="83.7">P12</text>
<text x="283.1" y="81.1">P10</text>
<text x="283.1" y="88.7">M4</text>
<text x="176.5" y="93.8">P3</text>
<text x="176.8" y="91.3">J3</text>
<text x="283.1" y="91.3">M6</text>
<text x="175.3" y="98.9">B12</text>
<text x="176.3" y="96.4">H3</text>
<text x="283.1" y="96.4">D4</text>
<text x="283.1" y="98.9">E3</text>
<text x="174.9" y="106.5">M16</text>
<text x="283.1" y="104">K6</text>
<text x="283.1" y="106.5">K7</text>
<text x="175.3" y="109.1">K16</text>
<text x="175" y="116.7">G14</text>
<text x="175.6" y="114.1">J14</text>
<text x="175.3" y="121.8">K12</text>
<text x="175.6" y="124.3">J12</text>
<text x="175.2" y="131.9">H10</text>
<text x="175.3" y="129.4">K10</text>
<text x="283.1" y="129.4">H8</text>
<text x="283.1" y="131.9">H7</text>
<text x="98.8" y="140.9">GND</text>
<text x="111.7" y="139.3">R187</text>
<text x="111.7" y="141.8">R186</text>
<text x="119.5" y="139.6">1</text>
<text x="119.5" y="142.1">1</text>
<text x="128.2" y="139.6">2</text>
<text x="128.2" y="142.1">2</text>
<text x="132" y="139.3">1K00</text>
<text x="132" y="141.8">1K00</text>
<text x="175.2" y="139.5">D10</text>
<text x="175.4" y="142.1">F10</text>
<text x="283.1" y="142.1">H4</text>
<text x="283.1" y="139.5">H5</text>
<text x="100.3" y="149.3">+V1P8A</text>
<text x="114.3" y="149">R84</text>
<text x="127" y="149">10K0</text>
<text x="175.2" y="149.7">C20</text>
<text x="376.9" y="148.5">+V1P8S</text>
<text x="101.6" y="153.3">SOC_USB_HOST_OC0</text>
<text x="175.3" y="152.2">B20</text>
<text x="384.7" y="152.8">0.1uF</text>
<text x="394.9" y="152.8">C30</text>
<text x="403.8" y="155.1">GND</text>
<text x="100.3" y="156.9">+V1P8A</text>
<text x="101.6" y="160.9">SOC_USB_HOST_OC1</text>
<text x="114.3" y="156.6">R97</text>
<text x="127" y="156.6">10K0</text>
<text x="360.6" y="161.7">TP8</text>
<text x="445.2" y="160.4">C31</text>
<text x="454.8" y="160.4">0.1uF</text>
<text x="116.6" y="166.3">GND</text>
<text x="129.5" y="166.8">R185</text>
<text x="132.1" y="165">1</text>
<text x="139.7" y="166.8">45R3</text>
<text x="140.9" y="165">2</text>
<text x="176.3" y="164.9">C7</text>
<text x="176.3" y="162.4">D6</text>
<text x="283.1" y="167.5">BD14</text>
<text x="283.1" y="164.9">BC12</text>
<text x="283.1" y="162.4">BD12</text>
<text x="436.5" y="163.8">GND</text>
<text x="457.2" y="167.5">1</text>
<text x="466" y="167.5">2</text>
<text x="514.2" y="164.2">J4</text>
<text x="121.4" y="172.9">TP3</text>
<text x="174.9" y="172.5">M13</text>
<text x="283.1" y="172.5">BF14</text>
<text x="283.1" y="170">BC14</text>
<text x="454.6" y="169.3">R51</text>
<text x="464.7" y="169.3">0R0</text>
<text x="509.3" y="172.6">2</text>
<text x="509.3" y="170.1">1</text>
<text x="283.1" y="177.6">BC16</text>
<text x="283.1" y="175.1">BD16</text>
<text x="487.6" y="176.9">GND</text>
<text x="509.3" y="177.7">4</text>
<text x="509.3" y="175.1">3</text>
<text x="176.5" y="182.7">B4</text>
<text x="176.5" y="185.2">B5</text>
<text x="283.1" y="185.2">BH12</text>
<text x="462.2" y="182.5">R819</text>
<text x="466.1" y="182.7">1</text>
<text x="474.9" y="182.7">2</text>
<text x="509.3" y="182.7">6</text>
<text x="509.3" y="180.2">5</text>
<text x="354.8" y="191.7">+V1P8S</text>
<text x="468.5" y="186.3">330R</text>
<text x="507.1" y="189.6">SIP6_RA</text>
<text x="176.3" y="195.4">D2</text>
<text x="176.5" y="192.9">E2</text>
<text x="283.1" y="197.9">BH22</text>
<text x="365.2" y="192.1">2K20</text>
<text x="370.9" y="192.2">2</text>
<text x="379.1" y="192.1">R52</text>
<text x="379.6" y="192.2">1</text>
<text x="439.3" y="197.2">GND</text>
<text x="119.5" y="203.1">1</text>
<text x="128.2" y="203.1">2</text>
<text x="176.5" y="203">A7</text>
<text x="283.1" y="200.5">BG23</text>
<text x="106.4" y="204.4">GND</text>
<text x="116.8" y="204.8">R77</text>
<text x="127" y="204.8">45R3</text>
<text x="283.1" y="208.1">BG24</text>
<text x="337.7" y="207.4">TP6</text>
<text x="337.7" y="209.9">TP5</text>
<text x="111.5" y="214.6">GND</text>
<text x="126.7" y="210.9">R241</text>
<text x="133.3" y="213.2">1</text>
<text x="173.8" y="215.7">BH16</text>
<text x="174" y="213.2">BF18</text>
<text x="283.1" y="210.6">BH24</text>
<text x="455.8" y="211.2">GND</text>
<text x="126.7" y="216.3">49R9</text>
<text x="174.2" y="220.8">BJ13</text>
<text x="174.2" y="218.3">BJ17</text>
<text x="283.1" y="220.8">BJ25</text>
<text x="283.1" y="218.3">BG25</text>
<text x="173.6" y="225.9">BG17</text>
<text x="173.6" y="223.3">BG14</text>
<text x="173.6" y="233.5">BG16</text>
<text x="173.6" y="228.4">BG15</text>
<text x="173.8" y="231">BH14</text>
<text x="283.1" y="228.4">BG26</text>
<text x="283.1" y="231">BH26</text>
<text x="173.6" y="236">BG13</text>
<text x="283.1" y="238.6">BF27</text>
<text x="283.1" y="241.1">BG27</text>
<text x="173.6" y="251.3">BG12</text>
<text x="283.1" y="251.3">BG28</text>
<text x="283.1" y="248.7">BH28</text>
<text x="342.8" y="248">R269</text>
<text x="342.8" y="250.6">R270</text>
<text x="353.1" y="248.8">1</text>
<text x="353.1" y="251.3">1</text>
<text x="361.9" y="248.8">2</text>
<text x="361.9" y="251.3">2</text>
<text x="365.7" y="248">22R0</text>
<text x="365.7" y="250.6">22R0</text>
<text x="86.6" y="256.6">+V1P8S</text>
<text x="173.6" y="256.4">BG11</text>
<text x="173.8" y="253.8">BH10</text>
<text x="111" y="259.9">R75</text>
<text x="121.1" y="259.9">10K0</text>
<text x="283.1" y="258.9">BJ29</text>
<text x="283.1" y="261.4">BG29</text>
<text x="342.8" y="258.2">R11</text>
<text x="342.8" y="260.7">R12</text>
<text x="353.1" y="258.9">1</text>
<text x="353.1" y="261.5">1</text>
<text x="361.9" y="258.9">2</text>
<text x="361.9" y="261.5">2</text>
<text x="365.7" y="258.2">22R0</text>
<text x="365.7" y="260.7">22R0</text>
<text x="283.1" y="269">BH30</text>
<text x="322.3" y="269.7">TP13</text>
<text x="345.5" y="269.1">1</text>
<text x="354.2" y="269.1">2</text>
<text x="368.2" y="269.3">GND</text>
<text x="283.1" y="271.6">BG30</text>
<text x="322.3" y="272.2">TP16</text>
<text x="342.8" y="270.9">R243</text>
<text x="353" y="270.9">0R0</text>
<text x="182.8" y="281.5">GPIO_USB_ILB_I2C SECTION</text>
<text x="182.8" y="278.5">BAYTRAIL_I</text>
<text x="274.3" y="278.5">6 OF 13</text>
<text x="342.8" y="278.5">R261</text>
<text x="345.5" y="276.7">1</text>
<text x="353" y="278.5">0R0</text>
<text x="354.2" y="276.7">2</text>
<text x="368.2" y="277">GND</text>
<text x="178.5" y="322.9">C29</text>
<text x="188.2" y="322.9">0.1uF</text>
<text x="194" y="318.6">+V1P8S</text>
<text x="285.7" y="323.7">+VCC3</text>
<text x="167.3" y="326.3">GND</text>
<text x="301.4" y="328.3">0.1uF</text>
<text x="310.3" y="328.5">C14</text>
<text x="172.7" y="331.8">2K20</text>
<text x="180.4" y="331.8">2</text>
<text x="185.9" y="331.8">R491</text>
<text x="320" y="330.3">GND</text>
<text x="174.7" y="339.4">2K20</text>
<text x="180.4" y="337.7">2</text>
<text x="188.7" y="339.4">R45</text>
<text x="189.2" y="337.7">1</text>
<text x="294.6" y="339.4">2K20</text>
<text x="305.5" y="339.4">R44</text>
<text x="306" y="339.4">1</text>
<text x="174.7" y="347.1">2K20</text>
<text x="180.4" y="345.3">2</text>
<text x="188.7" y="347.1">R177</text>
<text x="189.2" y="345.3">1</text>
<text x="294.6" y="347.1">2K20</text>
<text x="305.5" y="347.1">R47</text>
<text x="306" y="347.1">1</text>
<text x="264.1" y="349.6">R48</text>
<text x="271.8" y="350.4">1</text>
<text x="280.6" y="350.4">2</text>
<text x="284.4" y="349.6">0R0</text>
<text x="246.3" y="377.5">GND</text>
</g>
<g font-size="2.1" fill="#f00">
<text x="306" y="76.1">USB3_REXT0</text>
<text x="139.7" y="142.1">ICLK_USB_TERM_1</text>
<text x="139.7" y="139.6">ICLK_USB_TERM_0</text>
<text x="144.7" y="165">USB_RCOMP</text>
<text x="317.4" y="162.1">GPIO_S0_SC_55</text>
<text x="134.6" y="172.3">USB_PLL_MON</text>
<text x="439.3" y="170.1">BUF3_PWR</text>
<text x="375.8" y="177.7">PCU_UART3_RXD</text>
<text x="439.3" y="177.4">DBG_UART3_RXD</text>
<text x="373.3" y="182.7">PCU_UART3_TXD</text>
<text x="383.5" y="190.4">LSENB</text>
<text x="132" y="203.1">USB_HSIC0_RCOMP</text>
<text x="312.3" y="207.6">SIO_I2C1_SDA</text>
<text x="111.7" y="213.2">LPC_RCOMP2</text>
<text x="312.3" y="210.4">SIO_I2C1_SCL</text>
<text x="320" y="251.3">SI0_I2C5_SCL</text>
<text x="320" y="248.8">SI0_I2C5_SDA</text>
<text x="96.5" y="252.3">PCU_SMB_DATA</text>
<text x="96.5" y="254.8">PCU_SMB_CLK</text>
<text x="129.5" y="256.4">PCU_SMB_ALERT</text>
<text x="321.2" y="261.5">SI0_I2C6_SCL</text>
<text x="321.2" y="258.9">SI0_I2C6_SDA</text>
<text x="328.9" y="269.1">TP9_NET</text>
<text x="329.4" y="271.6">TP10_NET</text>
<text x="246.3" y="350.1">BUF2_PWR</text>
<text x="132" y="358.9">PCU_SMB_DATA</text>
<text x="333.9" y="357.7">DDR_SMB_DATA</text>
<text x="133.3" y="364">PCU_SMB_CLK</text>
<text x="333.9" y="362.8">DDR_SMB_CLK</text>
<text x="175.2" y="370.7">PCU_SMB_BUFF_ENB</text>
</g>
<g font-size="2" fill="#f00">
<text x="181.6" y="56.8">GPIO_S5_31</text>
<text x="264.3" y="56.8">RESERVED_M10</text>
<text x="265.5" y="59.4">RESERVED_M9</text>
<text x="181.6" y="64.4">GPIO_S5_32</text>
<text x="265.8" y="64.4">RESERVED_P7</text>
<text x="181.6" y="67">GPIO_S5_33</text>
<text x="181.6" y="69.5">GPIO_S5_34</text>
<text x="265.8" y="67">RESERVED_P6</text>
<text x="181.6" y="72.1">GPIO_S5_35</text>
<text x="181.6" y="74.6">GPIO_S5_36</text>
<text x="181.6" y="77.1">GPIO_S5_37</text>
<text x="265.5" y="74.6">RESERVED_M7</text>
<text x="267.6" y="77.1">USB3_REXT0</text>
<text x="181.6" y="79.7">GPIO_S5_38</text>
<text x="181.6" y="82.2">GPIO_S5_39</text>
<text x="264.7" y="82.2">RESERVED_P10</text>
<text x="264.7" y="84.8">RESERVED_P12</text>
<text x="265.5" y="89.8">RESERVED_M4</text>
<text x="181.6" y="92.4">GPIO_S5_40</text>
<text x="181.6" y="94.9">GPIO_S5_41</text>
<text x="265.5" y="92.4">RESERVED_M6</text>
<text x="181.6" y="97.5">GPIO_S5_42</text>
<text x="181.6" y="100">GPIO_S5_43</text>
<text x="268.7" y="100">USB3_RXN0</text>
<text x="268.9" y="97.5">USB3_RXP0</text>
<text x="181.6" y="107.6">USB_DP0</text>
<text x="269" y="107.6">USB3_TXN0</text>
<text x="269.1" y="105.1">USB3_TXP0</text>
<text x="181.6" y="110.2">USB_DN0</text>
<text x="181.6" y="117.8">USB_DN1</text>
<text x="181.6" y="115.2">USB_DP1</text>
<text x="181.6" y="125.4">USB_DN2</text>
<text x="181.6" y="122.9">USB_DP2</text>
<text x="181.6" y="130.5">USB_DP3</text>
<text x="265.7" y="130.5">RESERVED_H8</text>
<text x="181.6" y="133">USB_DN3</text>
<text x="265.7" y="133">RESERVED_H7</text>
<text x="181.6" y="143.2">ICLK_USB_TERMN</text>
<text x="181.6" y="140.6">ICLK_USB_TERM_1</text>
<text x="265.7" y="140.6">RESERVED_H5</text>
<text x="265.7" y="143.2">RESERVED_H4</text>
<text x="181.6" y="150.8">USB_OC_00</text>
<text x="181.6" y="153.3">USB_OC_11</text>
<text x="181.6" y="163.5">USB_RCOMPO</text>
<text x="181.6" y="166">USB_RCOMPI</text>
<text x="264.6" y="163.5">GPIO_S0_SC_55</text>
<text x="264.6" y="166">GPIO_S0_SC_56</text>
<text x="181.6" y="173.6">USB_PLL_MON</text>
<text x="264.6" y="168.6">GPIO_S0_SC_57</text>
<text x="264.6" y="171.1">GPIO_S0_SC_58</text>
<text x="264.6" y="173.6">GPIO_S0_SC_59</text>
<text x="402.5" y="171.1">VCCA</text>
<text x="424.8" y="171.1">VCCB</text>
<text x="264.6" y="176.2">GPIO_S0_SC_60</text>
<text x="264.6" y="178.7">GPIO_S0_SC_61</text>
<text x="402.5" y="178.7">A1</text>
<text x="427.9" y="178.7">B1</text>
<text x="181.6" y="183.8">USB_HSIC0_DATA</text>
<text x="402.5" y="183.8">A2</text>
<text x="427.9" y="183.8">B2</text>
<text x="181.6" y="186.3">USB_HSIC0_STROBE</text>
<text x="265.2" y="186.3">ILB_8254_SPKR</text>
<text x="402.5" y="191.4">OE</text>
<text x="425.9" y="191.4">GND</text>
<text x="181.6" y="196.5">USB_HSIC1_STROBE</text>
<text x="181.6" y="194">USB_HSIC1_DATA</text>
<text x="265.1" y="199">SIO_I2C0_DATA</text>
<text x="266.6" y="201.6">SIO_I2C0_CLK</text>
<text x="181.6" y="204.1">USB_HSIC_RCOMP</text>
<text x="265.1" y="209.2">SIO_I2C1_DATA</text>
<text x="181.6" y="214.3">LPC_RCOMP</text>
<text x="266.6" y="211.7">SIO_I2C1_CLK</text>
<text x="181.6" y="219.4">ILB_LPC_AD_11</text>
<text x="181.6" y="221.9">ILB_LPC_AD_22</text>
<text x="181.6" y="216.8">ILB_LPC_AD_00</text>
<text x="265.1" y="219.4">SIO_I2C2_DATA</text>
<text x="266.6" y="221.9">SIO_I2C2_CLK</text>
<text x="181.6" y="224.4">ILB_LPC_AD_33</text>
<text x="181.6" y="227">ILB_LPC_FRAME</text>
<text x="181.6" y="229.5">ILB_LPC_CLK_00</text>
<text x="181.6" y="232">ILB_LPC_CLK_11</text>
<text x="265.1" y="229.5">SIO_I2C3_DATA</text>
<text x="266.6" y="232">SIO_I2C3_CLK</text>
<text x="181.6" y="237.1">ILB_LPC_SERIRQ</text>
<text x="181.6" y="234.6">ILB_LPC_CLKRUN</text>
<text x="265.1" y="239.7">SIO_I2C4_DATA</text>
<text x="266.6" y="242.2">SIO_I2C4_CLK</text>
<text x="265.1" y="249.8">SIO_I2C5_DATA</text>
<text x="181.6" y="257.4">PCU_SMB_ALERT</text>
<text x="181.6" y="254.9">PCU_SMB_CLK</text>
<text x="181.6" y="252.4">PCU_SMB_DATA</text>
<text x="266.6" y="252.4">SIO_I2C5_CLK</text>
<text x="265.1" y="260">SIO_I2C6_DATA</text>
<text x="266.6" y="262.5">SIO_I2C6_CLK</text>
<text x="263.4" y="270.1">GPIO_S0_SC_092</text>
<text x="263.4" y="272.7">GPIO_S0_SC_093</text>
<text x="209.5" y="351.4">VCCA</text>
<text x="231.8" y="351.4">VCCB</text>
<text x="209.5" y="359">A1</text>
<text x="235" y="359">B1</text>
<text x="209.5" y="364.1">A2</text>
<text x="235" y="364.1">B2</text>
<text x="209.5" y="371.7">OE</text>
<text x="232.9" y="371.7">GND</text>
</g>
<g font-size="2">
<text x="401.2" y="164.2">U6</text>
<text x="398.8" y="170">3</text>
<text x="433" y="170">7</text>
<text x="398.8" y="177.6">5</text>
<text x="433" y="177.6">8</text>
<text x="398.8" y="182.7">4</text>
<text x="433" y="182.7">1</text>
<text x="398.8" y="190.3">6</text>
<text x="433" y="190.3">2</text>
<text x="419" y="197.2">NTS0102GT</text>
<text x="419" y="199.7">SON8 1X1.95MM</text>
<text x="208.2" y="344.5">U5</text>
<text x="205.8" y="350.3">3</text>
<text x="240" y="350.3">7</text>
<text x="205.8" y="357.9">5</text>
<text x="240" y="357.9">8</text>
<text x="205.8" y="363">4</text>
<text x="240" y="363">1</text>
<text x="205.8" y="370.6">6</text>
<text x="240" y="370.6">2</text>
<text x="226" y="377.5">NTS0102GT</text>
<text x="226" y="380">SON8 1X1.95MM</text>
</g>
<g font-size="1.8">
<text x="162.5" y="58.1">(+V1P8A)</text>
<text x="162.5" y="65.7">(+V1P8A)</text>
<text x="162.5" y="70.8">(+V1P8A)</text>
<text x="162.5" y="68.2">(+V1P8A)</text>
<text x="162.5" y="75.9">(+V1P8A)</text>
<text x="162.5" y="73.3">(+V1P8A)</text>
<text x="292" y="75.9">(+V1P0A)</text>
<text x="162.5" y="83.5">(+V1P8A)</text>
<text x="162.5" y="80.9">(+V1P8A)</text>
<text x="162.5" y="78.4">(+V1P8A)</text>
<text x="162.5" y="93.6">(+V1P8A)</text>
<text x="162.5" y="98.7">(+V1P8A)</text>
<text x="162.5" y="96.2">(+V1P8A)</text>
<text x="162.5" y="101.3">(+V1P8A)</text>
<text x="292" y="98.7">(+V1P0A)</text>
<text x="292" y="96.2">(+V1P0A)</text>
<text x="292" y="106.3">(+V1P0A)</text>
<text x="292" y="103.8">(+V1P0A)</text>
<text x="162.5" y="111.4">(VUSB2)</text>
<text x="162.5" y="108.9">(VUSB2)</text>
<text x="162.5" y="119">(VUSB2)</text>
<text x="162.5" y="116.5">(VUSB2)</text>
<text x="162.5" y="124.1">(VUSB2)</text>
<text x="162.5" y="131.7">(VUSB2)</text>
<text x="162.5" y="126.7">(VUSB2)</text>
<text x="162.5" y="134.3">(VUSB2)</text>
<text x="162.5" y="152">(+V1P8A)</text>
<text x="162.5" y="159.7">(+V1P8A)</text>
<text x="294.6" y="164.7">(+V1P8S)</text>
<text x="294.6" y="167.3">(+V1P8S)</text>
<text x="294.6" y="162.2">(+V1P8S)</text>
<text x="294.6" y="169.8">(+V1P8S)</text>
<text x="294.6" y="172.4">(+V1P8S)</text>
<text x="294.6" y="174.9">(+V1P8S)</text>
<text x="294.6" y="177.4">(+V1P8S)</text>
<text x="162.5" y="185.1">(+V1P24A)</text>
<text x="294.6" y="185.1">(+V1P8S)</text>
<text x="162.5" y="187.6">(+V1P24A)</text>
<text x="162.5" y="197.8">(+V1P24A)</text>
<text x="162.5" y="195.2">(+V1P24A)</text>
<text x="294.6" y="197.8">(+V1P8S)</text>
<text x="453.3" y="195.2">R50</text>
<text x="294.6" y="200.3">(+V1P8S)</text>
<text x="452" y="201.6">100K</text>
<text x="162.5" y="205.4">(+V1P24A)</text>
<text x="294.6" y="207.9">(+V1P8S)</text>
<text x="162.5" y="215.5">(+VLPC)</text>
<text x="294.6" y="210.5">(+V1P8S)</text>
<text x="162.5" y="220.6">(+VLPC)</text>
<text x="162.5" y="218.1">(+VLPC)</text>
<text x="294.6" y="220.6">(+V1P8S)</text>
<text x="294.6" y="218.1">(+V1P8S)</text>
<text x="162.5" y="225.7">(+VLPC)</text>
<text x="162.5" y="223.2">(+VLPC)</text>
<text x="162.5" y="233.3">(+VLPC)</text>
<text x="162.5" y="230.8">(+VLPC)</text>
<text x="162.5" y="228.2">(+VLPC)</text>
<text x="294.6" y="230.8">(+V1P8S)</text>
<text x="294.6" y="228.2">(+V1P8S)</text>
<text x="162.5" y="238.4">(+VLPC)</text>
<text x="162.5" y="235.9">(+VLPC)</text>
<text x="294.6" y="238.4">(+V1P8S)</text>
<text x="294.6" y="240.9">(+V1P8S)</text>
<text x="162.5" y="251.1">(+V1P8S)</text>
<text x="294.6" y="251.1">(+V1P8S)</text>
<text x="294.6" y="248.5">(+V1P8S)</text>
<text x="162.5" y="256.2">(+V1P8S)</text>
<text x="162.5" y="253.6">(+V1P8S)</text>
<text x="294.6" y="261.2">(+V1P8S)</text>
<text x="294.6" y="258.7">(+V1P8S)</text>
<text x="297.1" y="268.9">(+V1P8S)</text>
<text x="297.1" y="271.4">(+V1P8S)</text>
<text x="442.6" y="380.6">Prepared For:</text>
<text x="498" y="380.6">BY:</text>
<text x="442.6" y="398.4">TITLE</text>
<text x="443.1" y="405.2">SIZE</text>
<text x="453.3" y="405.2">DWG NO</text>
<text x="530.2" y="405.2">REV</text>
</g>
</svg>
